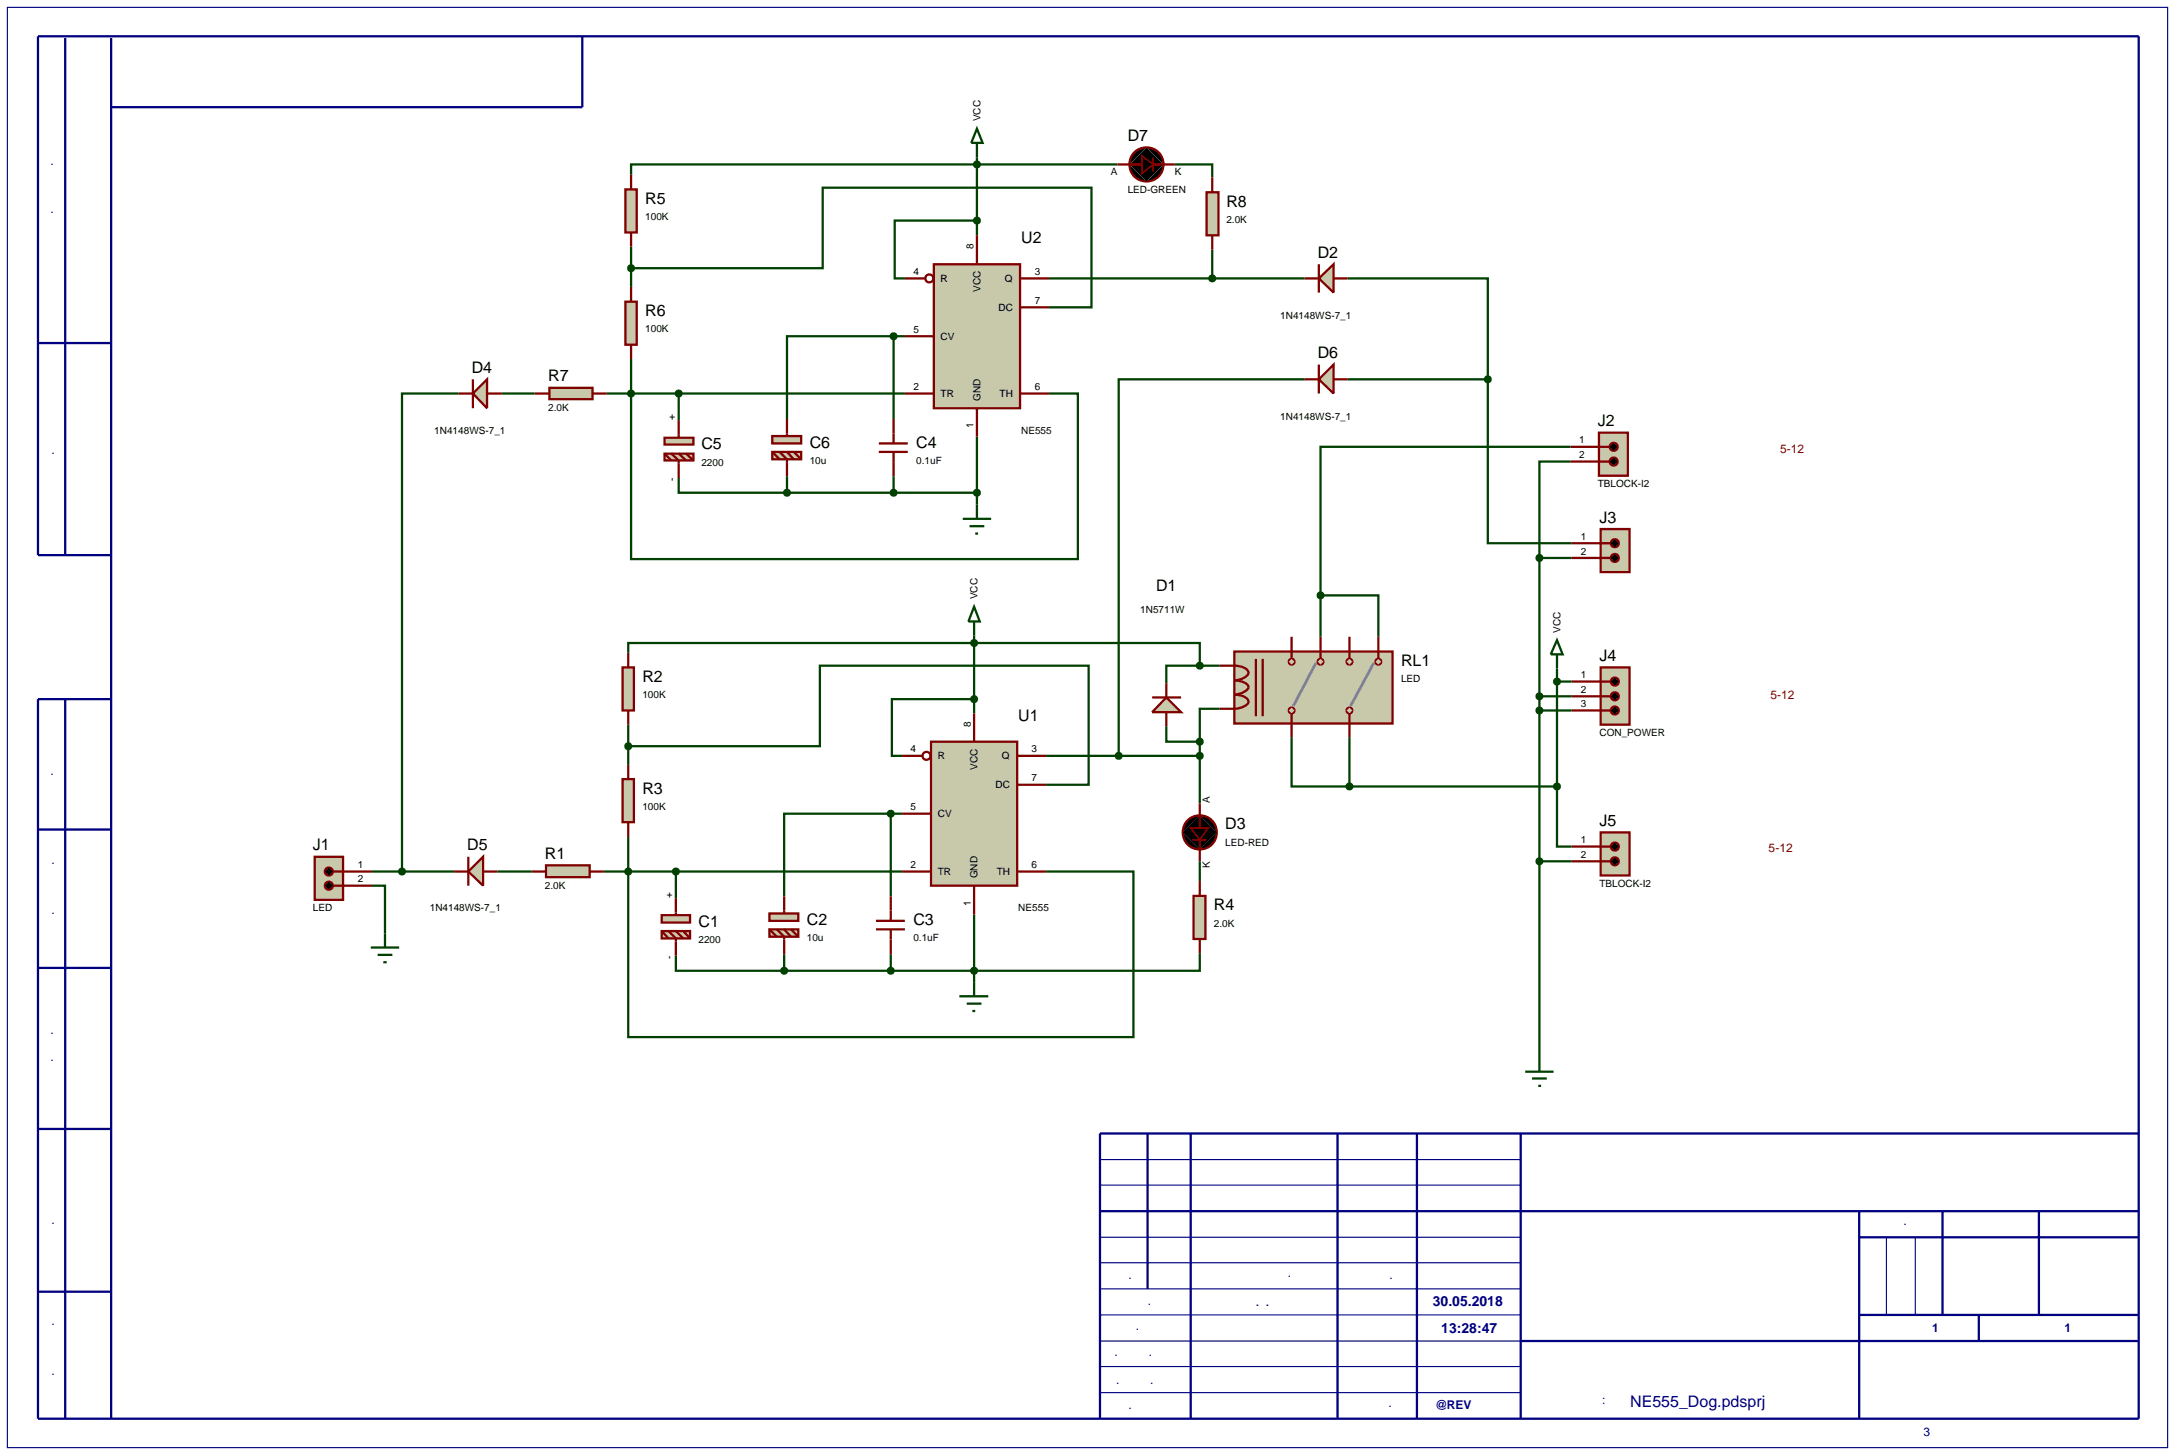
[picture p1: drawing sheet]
<svg xmlns="http://www.w3.org/2000/svg" width="384mm" height="257mm" viewBox="0 0 384 257" stroke-linecap="round" stroke-linejoin="round" font-family="sans-serif">
<path d="M1.3 1.3h381v254h-381zM194 218.2h74.2M194 209h74.2M194 204.5h74.2M332.7 218.2v13.7M337.8 218.2v13.7M194 222.7h74.2M194 231.9h74.2M194 236.5h74.2M194 227.3h74.2M194 241h74.2M194 245.6h74.2" fill="none" stroke="#000080" stroke-width=".2"/>
<g fill="none" stroke="#000080" stroke-width=".4">
<path d="M11.5 6.7v91.2M19.6 6.7v243.5M102.7 6.4v12.5h-83.1M6.7 60.5h12.9M19.6 97.9h-12.9v-91.5h370.5v243.8h-370.5v-126.9h12.9M11.5 123.3v126.9M6.7 146.3h12.9M6.7 170.7h12.9M6.7 199.1h12.9M202.4 199.9v27.4M210 199.9v50.3M235.9 199.9v50.3"/>
<path d="M249.9 199.9v50.3M268.2 199.9v50.3M377.2 199.9h-183.2v50.3M194 213.6h183.2M327.9 213.6v36.6M327.9 218.2h49.3M342.6 213.6v18.3M359.6 213.6v18.3M6.7 227.8h12.9M268.2 236.5h109M327.9 231.9h49.3M349 231.9v4.6"/>
</g>
<g fill="none" stroke="#004000" stroke-width=".4">
<path d="M172.3 38.9h-14.5v10.2h1.8M172.3 27.8v13.7M197.1 29h-85.8v1.8M207.2 29h6.6v2.3M111.3 47.3h33.8v-14.2h47.4v21.1h-7.5M111.3 43.5v7.1M157.6 59.3h-18.8v14.6M157.6 59.3v14.6M157.6 59.3h2M185 49.1h45.1M213.8 44v5.1M237.7 49.1h24.7v17.8"/>
<path d="M80.9 69.4h-10v84.3M88.5 69.4h5.8M107 69.4h52.6M111.3 63.3v35.3h78.8v-29.2h-5.1M119.7 69.4v4.7M172.3 77v12M230.1 66.9h-32.8v66.4M237.7 66.9h24.7M262.4 66.9v28.9h14.8M277 78.8h-44.1v26.2M119.7 84.3v2.6h19.1M138.8 86.9h33.5"/>
<path d="M138.8 84v2.9M157.6 84v2.9M271.5 98.4v88M271.5 98.4h5.7M277 81.4h-5.5v17M110.8 115.1v-1.7h100.8v4M171.8 112.1v13.7M211.6 117.4h-5.9v3.1M211.6 117.4h3.5M232.9 105h10.2v7.3M232.9 105v7.3M274.6 117.9v20.8"/>
<path d="M110.8 131.6h33.8v-14.2h47.4v21h-7.5M110.8 127.8v7.1M171.8 123.3h-14.5v10h1.8M184.5 133.3h27.1M205.7 128.1v2.7h5.9M211.6 133.3v8.4M211.6 130.8v2.5M215.1 125h-3.5v5.8M227.8 130v8.7h10.2M238 138.7h36.6M238 130v8.7M271.5 125.3h5.7"/>
<path d="M271.5 122.8h5.7M274.6 138.7v10.6h2.6M274.6 120.2h2.6M65.6 156.2h2.3v8.4M65.6 153.7h14.5M87.7 153.7h6.1M106.5 153.7h52.6M110.8 147.6v35.3h89.1v-29.2h-15.4M119.2 153.7v4.7M157.1 143.5h-18.8v14.6M157.1 143.5v14.6M157.1 143.5h2"/>
<path d="M211.6 151.9v3.5M271.5 151.9h5.7M119.2 168.5v2.7h19.1M138.3 168.3v2.9M157.1 168.3v2.9M171.8 161.3v11.9M211.6 168.1v3.1h-73.3"/>
</g>
<path d="M164.2 130.8h15.2v25.4h-15.2z" fill="#c8c8aa" stroke="#800000" stroke-width=".4"/>
<g fill="none" stroke="#800000" stroke-width=".4">
<path d="M159.1 133.3h3.5M171.8 125.8v5M179.4 133.3h5.1M179.4 138.4h5.1M159.1 153.7h5.1M159.1 143.5h5.1M171.8 156.2v5.1M179.4 153.7h5.1"/>
<circle cx="163.4" cy="133.3" r=".7"/>
</g>
<path d="M109.8 117.7h2v7.6h-2z" fill="#c8c8aa" stroke="#800000" stroke-width=".4"/>
<path d="M110.8 115.1v2.6M110.8 125.3v2.5" fill="none" stroke="#800000" stroke-width=".4"/>
<path d="M109.8 137.4h2v7.6h-2z" fill="#c8c8aa" stroke="#800000" stroke-width=".4"/>
<path d="M110.8 134.9v2.5M110.8 145v2.6" fill="none" stroke="#800000" stroke-width=".4"/>
<path d="M110.4 131.3l.4-.2-.5 .5zM110.8 131.1l.4 .2 .1 .3zM111.3 131.6l-.1 .3-.4 .2zM110.3 131.6l.5 .5-.3-.1z" fill="#004000" stroke="#004000" stroke-width=".4"/>
<path d="M110.3 131.6l.5-.5 .5 .5-.5 .5z" fill="#004000"/>
<path d="M171.8 107l1 2.6h-2zM171.8 109.6v2.5" fill="none" stroke="#004000" stroke-width=".4"/>
<path d="M171.5 122.9l.3-.1-.5 .5zM171.8 122.8l.3 .1 .2 .4zM172.3 123.3l-.2 .4-.3 .1zM171.3 123.3l.5 .5-.4-.2z" fill="#004000" stroke="#004000" stroke-width=".4"/>
<path d="M171.8 122.8l.5 .5-.5 .5-.5-.5z" fill="#004000"/>
<path d="M169.2 175.7h5.1M170.5 177h2.6M171.5 178.3h.5M171.8 173.2v2.5" fill="none" stroke="#004000" stroke-width=".4"/>
<path d="M171.5 113l.3-.1-.5 .5zM171.8 112.9l.3 .1 .2 .4zM172.3 113.4l-.2 .4-.3 .1zM171.3 113.4l.5 .5-.3-.1z" fill="#004000" stroke="#004000" stroke-width=".4"/>
<path d="M171.8 112.9l.5 .5-.5 .5-.5-.5z" fill="#004000"/>
<path d="M110.4 153.4l.4-.2-.5 .5zM110.8 153.2l.4 .2 .1 .3zM111.3 153.7l-.1 .3-.4 .2zM110.3 153.7l.5 .5-.3-.1z" fill="#004000" stroke="#004000" stroke-width=".4"/>
<path d="M110.3 153.7l.5-.5 .5 .5-.5 .5z" fill="#004000"/>
<path d="M96.3 152.6h7.7v2.1h-7.7z" fill="#c8c8aa" stroke="#800000" stroke-width=".4"/>
<path d="M93.8 153.7h2.5M104 153.7h2.5M157.1 158.1v4.3M154.5 163.9h5.1M154.5 162.4h5.1M157.1 163.9v4.4" fill="none" stroke="#800000" stroke-width=".4"/>
<path d="M171.5 170.8l.3-.1-.5 .5zM171.8 170.7l.3 .1 .2 .4zM172.3 171.2l-.2 .4-.3 .1zM171.3 171.2l.5 .5-.4-.2z" fill="#004000" stroke="#004000" stroke-width=".4"/>
<path d="M171.8 170.7l.5 .5-.5 .5-.5-.5z" fill="#004000"/>
<path d="M156.8 170.8l.3-.1-.5 .5zM157.1 170.7l.3 .1 .2 .4zM157.6 171.2l-.1 .3-.4 .2zM156.6 171.2l.5 .5-.3-.1z" fill="#004000" stroke="#004000" stroke-width=".4"/>
<path d="M157.1 170.7l.5 .5-.5 .5-.5-.5z" fill="#004000"/>
<path d="M282.3 93.3h5.1v7.6h-5.1z" fill="#c8c8aa" stroke="#800000" stroke-width=".4"/>
<path d="M277.2 95.8h6.9M277.2 98.4h6.9" fill="none" stroke="#800000" stroke-width=".4"/>
<g fill="#000" stroke="#800000" stroke-width=".4">
<path d="M284.3 95.3l.5-.2-.7 .7zM284.8 95.1a.68 .68 0 0 1 .7 .7zM285.5 95.8a.68 .68 0 0 1-.7 .7zM284.1 95.8l.7 .7a.68 .68 0 0 1-.7-.7z"/>
<path d="M284.3 97.9l.5-.2-.7 .7zM284.8 97.7a.68 .68 0 0 1 .7 .7zM285.5 98.4a.68 .68 0 0 1-.7 .7zM284.1 98.4l.7 .7a.68 .68 0 0 1-.7-.7z"/>
</g>
<path d="M284.1 95.8l.7-.7 .7 .7-.7 .7zM284.1 98.4l.7-.7 .7 .7-.7 .7z" fill="#000"/>
<path d="M217.7 114.9h27.9v12.7h-27.9z" fill="#c8c8aa" stroke="#800000" stroke-width=".4"/>
<path d="M232.1 116.9l-4 7.6" fill="none" stroke="#808080" stroke-width=".5"/>
<g fill="#c8c8aa" stroke="#800000" stroke-width=".4">
<path d="M227.4 125l.4-.2-.5 .5zM227.8 124.8l.3 .1 .2 .4zM227.8 125.8l.5-.5-.2 .4zM227.3 125.3l.5 .5-.4-.2z"/>
<path d="M227.5 116.3l.3-.1-.5 .5zM227.8 116.2l.3 .1 .2 .4zM227.8 117.2l.5-.5-.2 .4zM227.3 116.7l.5 .5-.3-.1z"/>
</g>
<g fill="#c8c8aa">
<path d="M227.3 125.3l.5-.5 .5 .5-.5 .5z"/>
<path d="M227.8 116.2l.5 .5-.5 .5-.5-.5z"/>
</g>
<path d="M217.7 117.4a3.1 3.1 0 0 1 2.4 .9 .9 .9 0 0 1-.7 1.2l-1.1 .4-.6 .1a3.3 3.3 0 0 1 2.4 .9l.1 .3a2.73 2.73 0 0 1-2.5 1.3 3.1 3.1 0 0 1 2.4 .9l.1 .4a2.7 2.7 0 0 1-2.5 1.2M221.5 116.2v10.1M222.7 116.2v10.1M227.8 114.9v1.3M227.8 125.8v1.8" fill="none" stroke="#800000" stroke-width=".4"/>
<g fill="#c8c8aa" stroke="#800000" stroke-width=".4">
<path d="M237.6 125l.4-.2-.5 .5zM238 124.8l.4 .2 .1 .3zM238.5 125.3l-.1 .3-.4 .2zM237.5 125.3l.5 .5-.3-.1z"/>
<path d="M232.5 116.4l.4-.2-.5 .5zM232.9 116.2l.4 .2 .1 .3zM233.4 116.7l-.1 .3-.4 .2zM232.4 116.7l.5 .5-.3-.1z"/>
</g>
<g fill="#c8c8aa">
<path d="M237.5 125.3l.5-.5 .5 .5-.5 .5z"/>
<path d="M232.4 116.7l.5-.5 .5 .5-.5 .5z"/>
</g>
<path d="M232.9 114.9v1.3M238 125.8v1.8" fill="none" stroke="#800000" stroke-width=".4"/>
<path d="M242.3 116.9l-4.1 7.6" fill="none" stroke="#808080" stroke-width=".5"/>
<path d="M237.6 116.4l.4-.2-.5 .5zM238 116.2l.4 .2 .1 .3zM238.5 116.7l-.1 .3-.4 .2zM237.5 116.7l.5 .5-.3-.1z" fill="#c8c8aa" stroke="#800000" stroke-width=".4"/>
<path d="M237.5 116.7l.5-.5 .5 .5-.5 .5z" fill="#c8c8aa"/>
<path d="M238 114.9v1.3" fill="none" stroke="#800000" stroke-width=".4"/>
<path d="M242.8 116.3l.3-.1-.5 .5zM243.1 116.2l.3 .1 .2 .4zM243.1 117.2l.5-.5-.2 .4zM242.6 116.7l.5 .5-.4-.2z" fill="#c8c8aa" stroke="#800000" stroke-width=".4"/>
<path d="M243.1 116.2l.5 .5-.5 .5-.5-.5z" fill="#c8c8aa"/>
<path d="M215.1 117.4h2.6M227.8 112.3v2.6M232.9 112.3v2.6M238 112.3v2.6M243.1 112.3v3.9M215.1 125h2.6M227.8 127.6v2.4M238 127.6v2.4" fill="none" stroke="#800000" stroke-width=".4"/>
<path d="M205.7 123l2.6 2.6h-5.1z" fill="#c8c8aa" stroke="#800000" stroke-width=".4"/>
<path d="M203.2 123h5.1M205.7 120.5v2.5M205.7 125.6v2.5" fill="none" stroke="#800000" stroke-width=".4"/>
<path d="M211.3 130.4l.3-.1-.5 .5zM211.6 130.3l.4 .2 .1 .3zM211.6 131.3l.5-.5-.1 .3zM211.1 130.8l.5 .5-.4-.2z" fill="#004000" stroke="#004000" stroke-width=".4"/>
<path d="M211.6 130.3l.5 .5-.5 .5-.5-.5z" fill="#004000"/>
<path d="M282.3 117.7h5.1v10.1h-5.1z" fill="#c8c8aa" stroke="#800000" stroke-width=".4"/>
<path d="M277.2 120.2h6.9M277.2 122.8h6.9M277.2 125.3h6.9" fill="none" stroke="#800000" stroke-width=".4"/>
<g fill="#000" stroke="#800000" stroke-width=".4">
<path d="M284.3 119.7l.5-.2-.7 .7zM284.8 119.5a.68 .68 0 0 1 .7 .7zM285.5 120.2a.68 .68 0 0 1-.7 .7zM284.1 120.2l.7 .7a.68 .68 0 0 1-.7-.7z"/>
<path d="M284.3 122.3l.5-.2-.7 .7zM284.8 122.1a.68 .68 0 0 1 .7 .7zM285.5 122.8a.68 .68 0 0 1-.7 .7zM284.1 122.8l.7 .7a.68 .68 0 0 1-.7-.7z"/>
<path d="M284.3 124.8l.5-.2-.7 .7zM284.8 124.6a.68 .68 0 0 1 .7 .7zM285.5 125.3a.68 .68 0 0 1-.7 .7zM284.1 125.3l.7 .7a.68 .68 0 0 1-.7-.7z"/>
</g>
<path d="M284.8 119.5l.7 .7-.7 .7-.7-.7zM284.1 122.8l.7-.7 .7 .7-.7 .7zM284.1 125.3l.7-.7 .7 .7-.7 .7z" fill="#000"/>
<path d="M282.3 146.8h5.1v7.6h-5.1z" fill="#c8c8aa" stroke="#800000" stroke-width=".4"/>
<path d="M277.2 149.3h6.9M277.2 151.9h6.9" fill="none" stroke="#800000" stroke-width=".4"/>
<g fill="#000" stroke="#800000" stroke-width=".4">
<path d="M284.3 148.8l.5-.2-.7 .7zM284.8 148.6a.68 .68 0 0 1 .7 .7zM285.5 149.3a.68 .68 0 0 1-.7 .7zM284.1 149.3l.7 .7a.68 .68 0 0 1-.7-.7z"/>
<path d="M284.3 151.4l.5-.2-.7 .7zM284.8 151.2a.68 .68 0 0 1 .7 .7zM284.8 152.6l.7-.7a.68 .68 0 0 1-.7 .7zM284.1 151.9l.7 .7a.68 .68 0 0 1-.7-.7z"/>
</g>
<path d="M284.8 148.6l.7 .7-.7 .7-.7-.7zM284.8 151.2l.7 .7-.7 .7-.7-.7z" fill="#000"/>
<path d="M55.5 151.1h5v7.6h-5z" fill="#c8c8aa" stroke="#800000" stroke-width=".4"/>
<path d="M58.8 153.7h6.8M58.8 156.2h6.8" fill="none" stroke="#800000" stroke-width=".4"/>
<g fill="#000" stroke="#800000" stroke-width=".4">
<path d="M57.5 153.2l.5-.2-.7 .7zM58 153a.68 .68 0 0 1 .7 .7zM58 154.4l.7-.7a.68 .68 0 0 1-.7 .7zM57.3 153.7l.7 .7a.68 .68 0 0 1-.7-.7z"/>
<path d="M57.5 155.7l.5-.2-.7 .7zM58 155.5a.68 .68 0 0 1 .7 .7zM58 156.9l.7-.7a.68 .68 0 0 1-.7 .7zM57.3 156.2l.7 .7a.68 .68 0 0 1-.7-.7z"/>
</g>
<path d="M58 153l.7 .7-.7 .7-.7-.7zM58 155.5l.7 .7-.7 .7-.7-.7z" fill="#000"/>
<path d="M269 189h5M270.2 190.2h2.6M271.3 191.5h.5M271.5 186.4v2.6" fill="none" stroke="#004000" stroke-width=".4"/>
<path d="M271.2 151.5l.3-.1-.5 .5zM271.5 151.4l.4 .2 .1 .3zM271.5 152.4l.5-.5-.2 .4zM271 151.9l.5 .5-.3-.1z" fill="#004000" stroke="#004000" stroke-width=".4"/>
<path d="M271.5 151.4l.5 .5-.5 .5-.5-.5z" fill="#004000"/>
<path d="M271.2 124.9l.3-.1-.5 .5zM271.5 124.8l.3 .1 .2 .4zM271.5 125.8l.5-.5-.2 .4zM271 125.3l.5 .5-.3-.1z" fill="#004000" stroke="#004000" stroke-width=".4"/>
<path d="M271 125.3l.5-.5 .5 .5-.5 .5z" fill="#004000"/>
<path d="M271.2 122.4l.3-.1-.5 .5zM271.5 122.3l.3 .1 .2 .4zM272 122.8l-.1 .3-.4 .2zM271 122.8l.5 .5-.4-.2z" fill="#004000" stroke="#004000" stroke-width=".4"/>
<path d="M271 122.8l.5-.5 .5 .5-.5 .5z" fill="#004000"/>
<path d="M274.6 112.9l1 2.5h-2.1zM274.6 115.4v2.5" fill="none" stroke="#004000" stroke-width=".4"/>
<path d="M211.2 117.1l.4-.2-.5 .5zM211.6 116.9l.4 .2 .1 .3zM212.1 117.4l-.1 .3-.4 .2zM211.1 117.4l.5 .5-.4-.2z" fill="#004000" stroke="#004000" stroke-width=".4"/>
<path d="M211.1 117.4l.5-.5 .5 .5-.5 .5z" fill="#004000"/>
<path d="M65.4 167.1h5M66.6 168.4h2.6M67.6 169.7h.6M67.9 164.6v2.5" fill="none" stroke="#004000" stroke-width=".4"/>
<path d="M282 76.3h5.1v7.6h-5.1z" fill="#c8c8aa" stroke="#800000" stroke-width=".4"/>
<path d="M277 78.8h6.8M277 81.4h6.8" fill="none" stroke="#800000" stroke-width=".4"/>
<g fill="#000" stroke="#800000" stroke-width=".4">
<path d="M284.1 78.3l.5-.2-.7 .7zM284.6 78.1a.68 .68 0 0 1 .7 .7zM285.3 78.8a.68 .68 0 0 1-.7 .7zM283.9 78.8l.7 .7a.68 .68 0 0 1-.7-.7z"/>
<path d="M284.1 80.9l.5-.2-.7 .7zM284.6 80.7a.68 .68 0 0 1 .7 .7zM284.6 82.1l.7-.7a.68 .68 0 0 1-.7 .7zM283.9 81.4l.7 .7a.68 .68 0 0 1-.7-.7z"/>
</g>
<path d="M284.6 78.1l.7 .7-.7 .7-.7-.7zM283.9 81.4l.7-.7 .7 .7-.7 .7z" fill="#000"/>
<path d="M274.2 119.9l.4-.2-.5 .5zM274.6 119.7l.3 .1 .2 .4zM275.1 120.2l-.1 .3-.4 .2zM274.1 120.2l.5 .5-.4-.2z" fill="#004000" stroke="#004000" stroke-width=".4"/>
<path d="M274.1 120.2l.5-.5 .5 .5-.5 .5z" fill="#004000"/>
<g fill="#c8c8aa" stroke="#800000" stroke-width=".4">
<path d="M116.7 161.4h5v1.3h-5z"/>
<path d="M116.7 164.2h5v1.3h-5z"/>
</g>
<path d="M119.2 158.4v3M116.7 164.2l1.2 1.3M117.9 164.2l1.3 1.3v3M119.2 164.2l1.3 1.3M120.5 164.2l1.2 1.3" fill="none" stroke="#800000" stroke-width=".4"/>
<path d="M118.8 153.4l.4-.2-.5 .5zM119.2 153.2l.4 .2 .1 .3zM119.7 153.7l-.1 .3-.4 .2zM118.7 153.7l.5 .5-.3-.1z" fill="#004000" stroke="#004000" stroke-width=".4"/>
<path d="M118.7 153.7l.5-.5 .5 .5-.5 .5z" fill="#004000"/>
<g fill="#c8c8aa" stroke="#800000" stroke-width=".4">
<path d="M135.7 161.1h5.1v1.3h-5.1z"/>
<path d="M135.7 163.9h5.1v1.3h-5.1z"/>
</g>
<path d="M138.3 158.1v3M135.7 163.9l1.3 1.3M137 163.9l1.3 1.3v3.1M138.3 163.9l1.2 1.3M139.5 163.9l1.3 1.3" fill="none" stroke="#800000" stroke-width=".4"/>
<path d="M138 170.8l.3-.1-.5 .5zM138.3 170.7l.3 .1 .2 .4zM138.8 171.2l-.1 .3-.4 .2zM137.8 171.2l.5 .5-.4-.2z" fill="#004000" stroke="#004000" stroke-width=".4"/>
<path d="M138.3 170.7l.5 .5-.5 .5-.5-.5z" fill="#004000"/>
<path d="M156.8 143.1l.3-.1-.5 .5zM157.1 143l.4 .2 .1 .3zM157.6 143.5l-.1 .3-.4 .2zM156.6 143.5l.5 .5-.3-.1z" fill="#004000" stroke="#004000" stroke-width=".4"/>
<path d="M157.1 143l.5 .5-.5 .5-.5-.5z" fill="#004000"/>
<path d="M210.5 158h2.1v7.6h-2.1z" fill="#c8c8aa" stroke="#800000" stroke-width=".4"/>
<path d="M211.6 141.7v4.3M211.6 148.1v3.8M211.6 155.4v2.6M211.6 165.6v2.5" fill="none" stroke="#800000" stroke-width=".4"/>
<path d="M209.7 144.4l1.2-.5 .7-.1-3 3a2.97 2.97 0 0 1 1.1-2.4zM211.6 143.8a2.95 2.95 0 0 1 3 3zM211.6 149.8l3-3a2.95 2.95 0 0 1-3 3zM208.6 146.8l3 3a2.95 2.95 0 0 1-3-3z" fill="#000" stroke="#800000" stroke-width=".4"/>
<path d="M211.6 143.8l3 3-3 3-3-3z" fill="#000"/>
<path d="M210.3 148.1h2.5" fill="none" stroke="#800000" stroke-width=".3"/>
<path d="M210 146h3.1l-1.5 2.1z" fill="#000" stroke="#800000" stroke-width=".3"/>
<path d="M211.2 133l.4-.2-.5 .5zM211.6 132.8l.4 .2 .1 .3zM212.1 133.3l-.1 .3-.4 .2zM211.1 133.3l.5 .5-.4-.2z" fill="#004000" stroke="#004000" stroke-width=".4"/>
<path d="M211.6 132.8l.5 .5-.5 .5-.5-.5z" fill="#004000"/>
<path d="M164.7 46.6h15.2v25.4h-15.2z" fill="#c8c8aa" stroke="#800000" stroke-width=".4"/>
<g fill="none" stroke="#800000" stroke-width=".4">
<path d="M159.6 49.1h3.5M159.6 59.3h5.1M172.3 41.5v5.1M179.9 49.1h5.1M179.9 54.2h5.1M159.6 69.4h5.1M172.3 72v5M179.9 69.4h5.1"/>
<circle cx="163.9" cy="49.1" r=".7"/>
</g>
<path d="M110.3 33.4h2v7.6h-2z" fill="#c8c8aa" stroke="#800000" stroke-width=".4"/>
<path d="M111.3 30.8v2.6M111.3 41v2.5" fill="none" stroke="#800000" stroke-width=".4"/>
<path d="M110.3 53.2h2v7.6h-2z" fill="#c8c8aa" stroke="#800000" stroke-width=".4"/>
<path d="M111.3 50.6v2.6M111.3 60.8v2.5" fill="none" stroke="#800000" stroke-width=".4"/>
<path d="M111 46.9l.3-.1-.5 .5zM111.3 46.8l.4 .2 .1 .3zM111.8 47.3l-.1 .3-.4 .2zM110.8 47.3l.5 .5-.4-.2z" fill="#004000" stroke="#004000" stroke-width=".4"/>
<path d="M111.3 46.8l.5 .5-.5 .5-.5-.5z" fill="#004000"/>
<path d="M172.3 22.7l1 2.5h-2zM172.3 25.2v2.6" fill="none" stroke="#004000" stroke-width=".4"/>
<path d="M172 38.5l.3-.1-.5 .5zM172.3 38.4l.3 .1 .2 .4zM172.3 39.4l.5-.5-.2 .4zM171.8 38.9l.5 .5-.3-.1z" fill="#004000" stroke="#004000" stroke-width=".4"/>
<path d="M172.3 38.4l.5 .5-.5 .5-.5-.5z" fill="#004000"/>
<path d="M169.8 91.5h5M171 92.8h2.6M172 94.1h.5M172.3 89v2.5" fill="none" stroke="#004000" stroke-width=".4"/>
<path d="M172 28.6l.3-.1-.5 .5zM172.3 28.5l.3 .1 .2 .4zM172.3 29.5l.5-.5-.2 .4zM171.8 29l.5 .5-.3-.1z" fill="#004000" stroke="#004000" stroke-width=".4"/>
<path d="M172.3 28.5l.5 .5-.5 .5-.5-.5z" fill="#004000"/>
<path d="M111 69l.3-.1-.5 .5zM111.3 68.9l.3 .1 .2 .4zM111.8 69.4l-.1 .3-.4 .2zM110.8 69.4l.5 .5-.4-.2z" fill="#004000" stroke="#004000" stroke-width=".4"/>
<path d="M110.8 69.4l.5-.5 .5 .5-.5 .5z" fill="#004000"/>
<path d="M96.9 68.4h7.6v2h-7.6z" fill="#c8c8aa" stroke="#800000" stroke-width=".4"/>
<path d="M94.3 69.4h2.6M104.5 69.4h2.5M155 79.7h5.1M155 78.2h5.1M157.6 73.9v4.3M157.6 79.7v4.3" fill="none" stroke="#800000" stroke-width=".4"/>
<path d="M172 86.5l.3-.1-.5 .5zM172.3 86.4l.3 .1 .2 .4zM172.3 87.4l.5-.5-.2 .4zM171.8 86.9l.5 .5-.4-.2z" fill="#004000" stroke="#004000" stroke-width=".4"/>
<path d="M172.3 86.4l.5 .5-.5 .5-.5-.5z" fill="#004000"/>
<path d="M157.3 86.5l.3-.1-.5 .5zM157.6 86.4l.3 .1 .2 .4zM157.6 87.4l.5-.5-.2 .4zM157.1 86.9l.5 .5-.4-.2z" fill="#004000" stroke="#004000" stroke-width=".4"/>
<path d="M157.6 86.4l.5 .5-.5 .5-.5-.5z" fill="#004000"/>
<g fill="#c8c8aa" stroke="#800000" stroke-width=".4">
<path d="M117.2 77.2h5.1v1.2h-5.1z"/>
<path d="M117.2 80h5.1v1.2h-5.1z"/>
</g>
<path d="M119.7 74.1v3.1M117.2 80l1.2 1.2M118.4 80l1.3 1.2v3.1M119.7 80l1.3 1.2M121 80l1.3 1.2" fill="none" stroke="#800000" stroke-width=".4"/>
<path d="M119.4 69l.3-.1-.5 .5zM119.7 68.9l.3 .1 .2 .4zM120.2 69.4l-.1 .3-.4 .2zM119.2 69.4l.5 .5-.4-.2z" fill="#004000" stroke="#004000" stroke-width=".4"/>
<path d="M119.2 69.4l.5-.5 .5 .5-.5 .5z" fill="#004000"/>
<g fill="#c8c8aa" stroke="#800000" stroke-width=".4">
<path d="M136.2 76.9h5.1v1.3h-5.1z"/>
<path d="M136.2 79.7h5.1v1.3h-5.1z"/>
</g>
<path d="M136.2 79.7l1.3 1.3M137.5 79.7l1.3 1.3v3M138.8 73.9v3M138.8 79.7l1.2 1.3M140 79.7l1.3 1.3" fill="none" stroke="#800000" stroke-width=".4"/>
<path d="M138.5 86.5l.3-.1-.5 .5zM138.8 86.4l.4 .2 .1 .3zM139.3 86.9l-.1 .3-.4 .2zM138.3 86.9l.5 .5-.3-.1z" fill="#004000" stroke="#004000" stroke-width=".4"/>
<path d="M138.3 86.9l.5-.5 .5 .5-.5 .5z" fill="#004000"/>
<path d="M157.3 58.9l.3-.1-.5 .5zM157.6 58.8l.3 .1 .2 .4zM158.1 59.3l-.2 .4-.3 .1zM157.1 59.3l.5 .5-.4-.2z" fill="#004000" stroke="#004000" stroke-width=".4"/>
<path d="M157.1 59.3l.5-.5 .5 .5-.5 .5z" fill="#004000"/>
<path d="M82.6 153.7l2.6-2.6v5.1z" fill="#c8c8aa" stroke="#800000" stroke-width=".4"/>
<path d="M80.1 153.7h2.5M82.6 151.1v5.1M85.2 153.7h2.5" fill="none" stroke="#800000" stroke-width=".4"/>
<path d="M83.4 69.4l2.5-2.5v5.1z" fill="#c8c8aa" stroke="#800000" stroke-width=".4"/>
<path d="M80.9 69.4h2.5M83.4 66.9v5.1M85.9 69.4h2.6" fill="none" stroke="#800000" stroke-width=".4"/>
<path d="M232.6 49.1l2.6-2.5v5z" fill="#c8c8aa" stroke="#800000" stroke-width=".4"/>
<path d="M230.1 49.1h2.5M232.6 46.6v5M235.2 49.1h2.5" fill="none" stroke="#800000" stroke-width=".4"/>
<path d="M70.5 153.4l.4-.2-.5 .5zM70.9 153.2l.3 .1 .2 .4zM70.9 154.2l.5-.5-.2 .4zM70.4 153.7l.5 .5-.4-.2z" fill="#004000" stroke="#004000" stroke-width=".4"/>
<path d="M70.4 153.7l.5-.5 .5 .5-.5 .5z" fill="#004000"/>
<path d="M274.2 138.4l.4-.2-.5 .5zM274.6 138.2l.3 .1 .2 .4zM275.1 138.7l-.1 .3-.4 .2zM274.1 138.7l.5 .5-.4-.2z" fill="#004000" stroke="#004000" stroke-width=".4"/>
<path d="M274.1 138.7l.5-.5 .5 .5-.5 .5z" fill="#004000"/>
<path d="M271.2 98l.3-.1-.5 .5zM271.5 97.9l.3 .1 .2 .4zM271.5 98.9l.5-.5-.2 .4zM271 98.4l.5 .5-.3-.1z" fill="#004000" stroke="#004000" stroke-width=".4"/>
<path d="M271 98.4l.5-.5 .5 .5-.5 .5z" fill="#004000"/>
<path d="M232.6 66.9l2.6-2.6v5.1z" fill="#c8c8aa" stroke="#800000" stroke-width=".4"/>
<path d="M230.1 66.9h2.5M232.6 64.3v5.1M235.2 66.9h2.5" fill="none" stroke="#800000" stroke-width=".4"/>
<path d="M262.1 66.5l.3-.1-.5 .5zM262.4 66.4l.4 .2 .1 .3zM262.4 67.4l.5-.5-.2 .4zM261.9 66.9l.5 .5-.4-.2z" fill="#004000" stroke="#004000" stroke-width=".4"/>
<path d="M262.4 66.4l.5 .5-.5 .5-.5-.5z" fill="#004000"/>
<path d="M196.9 133l.4-.2-.5 .5zM197.3 132.8l.4 .2 .1 .3zM197.8 133.3l-.1 .3-.4 .2zM196.8 133.3l.5 .5-.3-.1z" fill="#004000" stroke="#004000" stroke-width=".4"/>
<path d="M196.8 133.3l.5-.5 .5 .5-.5 .5z" fill="#004000"/>
<path d="M237.6 138.4l.4-.2-.5 .5zM238 138.2l.4 .2 .1 .3zM238.5 138.7l-.1 .3-.4 .2zM237.5 138.7l.5 .5-.3-.1z" fill="#004000" stroke="#004000" stroke-width=".4"/>
<path d="M237.5 138.7l.5-.5 .5 .5-.5 .5z" fill="#004000"/>
<path d="M232.6 104.6l.3-.1-.5 .5zM232.9 104.5l.4 .2 .1 .3zM233.4 105l-.1 .3-.4 .2zM232.4 105l.5 .5-.4-.2z" fill="#004000" stroke="#004000" stroke-width=".4"/>
<path d="M232.9 104.5l.5 .5-.5 .5-.5-.5z" fill="#004000"/>
<path d="M212.8 33.9h2.1v7.6h-2.1z" fill="#c8c8aa" stroke="#800000" stroke-width=".4"/>
<path d="M197.1 29h4.3M203.4 29h3.8M213.8 31.3v2.6M213.8 41.5v2.5" fill="none" stroke="#800000" stroke-width=".4"/>
<path d="M200.3 26.6l1.2-.5 .7-.1-3 3a2.97 2.97 0 0 1 1.1-2.4zM202.2 26a2.95 2.95 0 0 1 3 3zM202.2 32l3-3a2.95 2.95 0 0 1-3 3zM199.2 29l3 3a2.95 2.95 0 0 1-3-3z" fill="#000" stroke="#800000" stroke-width=".4"/>
<path d="M202.2 26l3 3-3 3-3-3z" fill="#000"/>
<path d="M203.4 27.8v2.5" fill="none" stroke="#800000" stroke-width=".3"/>
<path d="M201.4 27.5l2 1.5-2 1.6z" fill="#000" stroke="#800000" stroke-width=".3"/>
<path d="M213.4 48.8l.4-.2-.5 .5zM213.8 48.6l.3 .1 .2 .4zM213.8 49.6l.5-.5-.2 .4zM213.3 49.1l.5 .5-.4-.2z" fill="#004000" stroke="#004000" stroke-width=".4"/>
<path d="M213.3 49.1l.5-.5 .5 .5-.5 .5z" fill="#004000"/>
<g font-size="2.8">
<text x="198.9" y="24.9">D7</text>
<text x="113.8" y="36">R5</text>
<text x="216.3" y="36.5">R8</text>
<text x="180.1" y="42.9">U2</text>
<text x="232.4" y="45.5">D2</text>
<text x="113.8" y="55.8">R6</text>
<text x="83.2" y="65.8">D4</text>
<text x="232.4" y="63.2">D6</text>
<text x="96.7" y="67.3">R7</text>
<text x="281.8" y="75.2">J2</text>
<text x="123.7" y="79.3">C5</text>
<text x="142.8" y="79">C6</text>
<text x="161.6" y="79">C4</text>
<text x="282.1" y="92.2">J3</text>
<text x="203.9" y="104.3">D1</text>
<text x="247.1" y="117.5">RL1</text>
<text x="282.1" y="116.6">J4</text>
<text x="113.3" y="120.3">R2</text>
<text x="179.6" y="127.2">U1</text>
<text x="113.3" y="140">R3</text>
<text x="55.2" y="150">J1</text>
<text x="82.4" y="150">D5</text>
<text x="216.1" y="146.3">D3</text>
<text x="282.1" y="145.7">J5</text>
<text x="96.1" y="151.5">R1</text>
<text x="214.1" y="160.6">R4</text>
<text x="123.2" y="163.5">C1</text>
<text x="142.3" y="163.2">C2</text>
<text x="161.1" y="163.2">C3</text>
</g>
<text font-size="2.8" fill="#000080" x="287.5" y="248.1">NE555_Dog.pdsprj</text>
<g font-size="2.5" fill="#000080">
<text x="252.7" y="230.3">30.05.2018</text>
<text x="254.2" y="235">13:28:47</text>
</g>
<g font-size="2.1" fill="#000080">
<text x="9.3" y="42.7" transform="rotate(-90 9.3 42.7)">Перв. примен.</text>
<text x="9.5" y="86.3" transform="rotate(-90 9.5 86.3)">Справ. №</text>
<text x="9.3" y="141.9" transform="rotate(-90 9.3 141.9)">Подп. и дата</text>
<text x="9.5" y="165.2" transform="rotate(-90 9.5 165.2)">Инв. № дубл.</text>
<text x="9.3" y="192.2" transform="rotate(-90 9.3 192.2)">Взам. инв. №</text>
<text x="9.5" y="221.1" transform="rotate(-90 9.5 221.1)">Подп. и дата</text>
<text x="332.2" y="216.1">Лит.</text>
<text x="195.1" y="225.5">Изм.</text>
<text x="218.4" y="225.2">№ докум.</text>
<text x="240" y="225.5">Подп.</text>
<text x="195.3" y="230.1">Разраб.</text>
<text x="195.3" y="234.6">Пров.</text>
<text x="195.3" y="239.2">Т.контр.</text>
<text x="340.8" y="234.9">1</text>
<text x="364.1" y="234.9">1</text>
<text x="195.3" y="244">Н.контр.</text>
<text x="9.5" y="246.5" transform="rotate(-90 9.5 246.5)">Инв. № подл.</text>
<text x="195.6" y="248.4">Утв.</text>
<text x="239" y="248.1">Ревиз.</text>
<text x="253.1" y="248.4">@REV</text>
<text x="269" y="247.6">Файл проекта:</text>
<text x="329.7" y="253.2">Формат А3</text>
</g>
<g font-size="2.1" fill="#800000">
<text x="298.4" y="79.8">Выход питания 5-12 вольт</text>
<text x="298.2" y="123.2">Вход питания 5-12 вольт</text>
<text x="297.9" y="150.3">Вход питания 5-12 вольт</text>
</g>
<g font-size="1.8">
<text x="172.9" y="21.4" transform="rotate(-90 172.9 21.4)">VCC</text>
<text x="195.9" y="30.8">A</text>
<text x="198.9" y="34.1">LED-GREEN</text>
<text x="207.2" y="30.8">K</text>
<text x="113.8" y="38.8">100K</text>
<text x="216.3" y="39.3">2.0K</text>
<text x="171.7" y="44" transform="rotate(-90 171.7 44)">8</text>
<text x="161.1" y="48.5">4</text>
<text x="165.9" y="49.7">R</text>
<text x="172.9" y="51.5" transform="rotate(-90 172.9 51.5)">VCC</text>
<text x="177.2" y="49.7">Q</text>
<text x="182.5" y="53.6">7</text>
<text x="182.5" y="48.5">3</text>
<text x="113.8" y="58.6">100K</text>
<text x="161.1" y="58.7">5</text>
<text x="165.9" y="59.9">CV</text>
<text x="176.1" y="54.8">DC</text>
<text x="225.8" y="56.2">1N4148WS-7_1</text>
<text x="161.1" y="68.8">2</text>
<text x="165.9" y="70">TR</text>
<text x="172.9" y="70.7" transform="rotate(-90 172.9 70.7)">GND</text>
<text x="176.3" y="70">TH</text>
<text x="182.5" y="68.8">6</text>
<text x="76.6" y="76.5">1N4148WS-7_1</text>
<text x="96.7" y="72.4">2.0K</text>
<text x="119.1" y="74.1" transform="rotate(-90 119.1 74.1)">+</text>
<text x="171.7" y="75.5" transform="rotate(-90 171.7 75.5)">1</text>
<text x="180.1" y="76.5">NE555</text>
<text x="225.8" y="74">1N4148WS-7_1</text>
<text x="123.7" y="82.1">2200</text>
<text x="142.8" y="81.8">10u</text>
<text x="161.6" y="81.8">0.1uF</text>
<text x="278.5" y="78.2">1</text>
<text x="278.5" y="80.8">2</text>
<text x="119.1" y="84.9" transform="rotate(-90 119.1 84.9)">-</text>
<text x="281.8" y="85.9">TBLOCK-I2</text>
<text x="278.8" y="95.2">1</text>
<text x="278.8" y="97.8">2</text>
<text x="172.4" y="105.7" transform="rotate(-90 172.4 105.7)">VCC</text>
<text x="201.1" y="108.1">1N5711W</text>
<text x="275.2" y="111.6" transform="rotate(-90 275.2 111.6)">VCC</text>
<text x="278.8" y="119.6">1</text>
<text x="113.3" y="123.1">100K</text>
<text x="247.1" y="120.3">LED</text>
<text x="278.8" y="122.2">2</text>
<text x="278.8" y="124.7">3</text>
<text x="171.2" y="128.3" transform="rotate(-90 171.2 128.3)">8</text>
<text x="282.1" y="129.8">CON_POWER</text>
<text x="160.6" y="132.7">4</text>
<text x="165.4" y="133.9">R</text>
<text x="172.4" y="135.8" transform="rotate(-90 172.4 135.8)">VCC</text>
<text x="176.7" y="133.9">Q</text>
<text x="181.9" y="137.8">7</text>
<text x="181.9" y="132.7">3</text>
<text x="113.3" y="142.8">100K</text>
<text x="160.6" y="142.9">5</text>
<text x="175.6" y="139">DC</text>
<text x="213.4" y="141.7" transform="rotate(-90 213.4 141.7)">A</text>
<text x="165.4" y="144.1">CV</text>
<text x="216.1" y="149.2">LED-RED</text>
<text x="278.8" y="148.7">1</text>
<text x="63.1" y="153.1">1</text>
<text x="63.1" y="155.6">2</text>
<text x="160.6" y="153.1">2</text>
<text x="165.4" y="154.3">TR</text>
<text x="172.4" y="154.9" transform="rotate(-90 172.4 154.9)">GND</text>
<text x="175.8" y="154.3">TH</text>
<text x="181.9" y="153.1">6</text>
<text x="213.4" y="153.1" transform="rotate(-90 213.4 153.1)">K</text>
<text x="278.8" y="151.3">2</text>
<text x="55.2" y="160.7">LED</text>
<text x="75.8" y="160.7">1N4148WS-7_1</text>
<text x="96.1" y="156.7">2.0K</text>
<text x="118.6" y="158.4" transform="rotate(-90 118.6 158.4)">+</text>
<text x="171.2" y="159.7" transform="rotate(-90 171.2 159.7)">1</text>
<text x="179.6" y="160.7">NE555</text>
<text x="282.1" y="156.4">TBLOCK-I2</text>
<text x="123.2" y="166.3">2200</text>
<text x="142.3" y="166">10u</text>
<text x="161.1" y="166">0.1uF</text>
<text x="214.1" y="163.4">2.0K</text>
<text x="118.6" y="169.1" transform="rotate(-90 118.6 169.1)">-</text>
</g>
<text font-size="1.8" fill="#000080" x="211.3" y="230.4">Мосейчук А.В.</text>
</svg>
